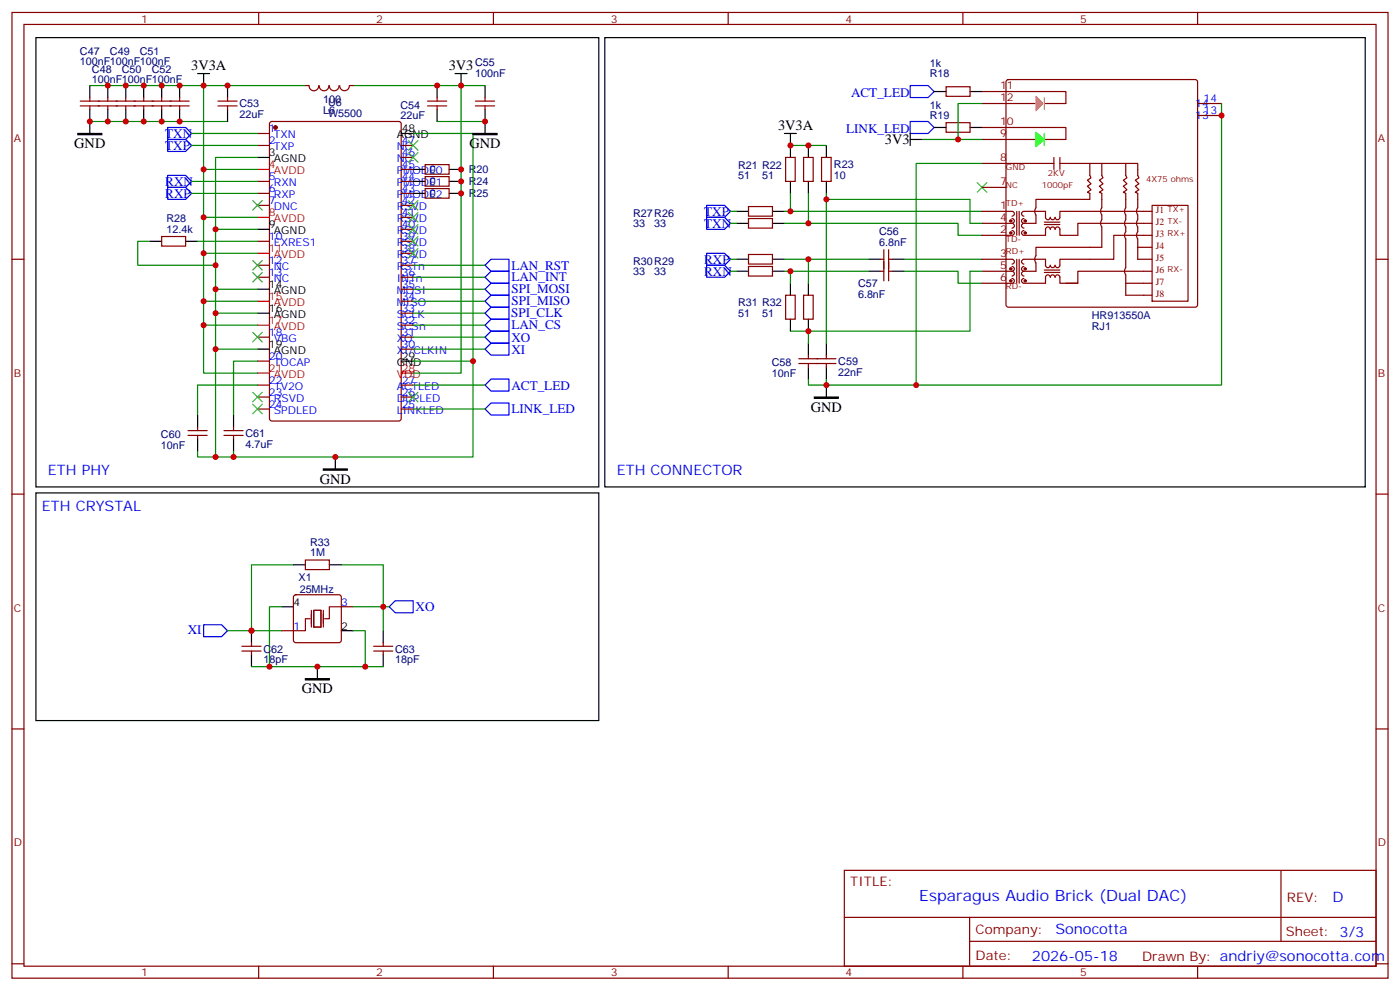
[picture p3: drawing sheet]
<svg xmlns="http://www.w3.org/2000/svg" width="412mm" height="292mm" viewBox="0 0 412 292" stroke-linecap="round" stroke-linejoin="round" font-family="sans-serif">
<g fill="none" stroke="#870000" stroke-width=".35">
<path d="M3.5 3.7h405.4v284.3h-405.4zM7.1 7.2h398.2v277.3h-398.2zM76.2 3.7v3.5M145.3 3.7v3.5M214.5 3.7v3.5M283.6 3.7v3.5M352.8 3.7v3.5M23.6 31.2h32.1M23.6 29.8h32.1M26.5 28.7v1.1M26.5 31.2v1M31.7 28.7v1.1"/>
<path d="M31.7 31.2v1M37 28.7v1.1M37 31.2v1M42.3 28.7v1.1M42.3 31.2v1M47.6 28.7v1.1M47.6 31.2v1M52.9 28.7v1.1M52.9 31.2v1M64.2 31.2h5.6M64.2 29.8h5.6M67 28.7v1.1"/>
<path d="M67 31.2v1M75.8 39.3h3.6M79.6 36l.5-.2h37.4l.6 .4 .1 87.1-.5 .6-37.6 .1-.7-.5v-87zM90 25.2h1M93.9 25.2a1.41 1.41 0 0 1-1.4 1.5 1.41 1.41 0 0 1-1.4-1.5M94.1 25.2a1.41 1.41 0 0 0 1.4 1.5 1.41 1.41 0 0 0 1.4-1.5M97 25.2a1.41 1.41 0 0 0 1.4 1.5 1.41 1.41 0 0 0 1.4-1.5M102.9 25.2a1.41 1.41 0 0 1-1.4 1.5 1.41 1.41 0 0 1-1.4-1.5M103 25.2h1.1M125.9 31.2h5.7M125.9 29.8h5.7M128.8 28.7v1.1"/>
<path d="M128.8 31.2v1M140.1 31.2h5.6M140.1 29.8h5.6M142.9 28.7v1.1M142.9 31.2v1M278.7 36.1h7.1v2.8h-7.1zM278.7 25.5h7.1v2.9h-7.1zM289.3 27h24.7v3.5h-6M289.3 37.5h24.7v3.6h-6M289.3 30.5h15.5M296.6 23.6l.4-.2h55.1l.5 .2 .2 .5v65.6l-.3 .5-.4 .3h-55.1l-.5-.3-.2-.5v-65.6zM352.8 30.5h7"/>
<path d="M352.8 34h7M75.8 42.8h3.6M75.8 53.4h3.6M75.8 56.9h3.6M118.2 42.8h3.5M118.2 53.4h3.5M118.2 56.9h3.5M118.2 49.9h3.5M118.2 46.4h3.5M125.2 55.5h7.1v2.8h-7.1zM125.2 52h7.1v2.8h-7.1zM125.2 48.5h7.1v2.8h-7.1z"/>
<path d="M231.4 46.4h2.8v7h-2.8zM236.7 46.4h2.8v7h-2.8zM242 46.4h2.8v7h-2.8zM289.3 55.2h7M289.3 48.1h21.1M289.3 41.1h15.5M310.4 46.4v3.5M312.2 48.1h22.9v3.5l.4 .8-1.1 .7 1.1 1-1.1 .7 1.1 1.1-1.1 .7 .7 .3v4.3a1.77 1.77 0 0 0 0 2.1v1.4a1.77 1.77 0 0 0 0 2.1v1.4M312.2 46.4v3.5M321 48.1v3.5l.4 .8-1.1 .7 1.1 1-1.1 .7 1.1 1.1-1.1 .7 .7 .3v1.8h-15.8l-.1 2.5a1.77 1.77 0 0 0 .1 2.1v2.5h-3.6M324.6 48.1v3.5l.3 .8-1.1 .7 1.1 1-1.1 .7 1.1 1.1-1.1 .7 .8 .3-.1 4.3a1.77 1.77 0 0 0 .1 2.1l-.1 1.4a1.77 1.77 0 0 0 .1 2.1v6h-19.4l-.1 2.5a1.77 1.77 0 0 0 .1 2.1v2.5h-3.6M331.6 48.1v3.5l.4 .8-1.1 .7 1.1 1-1.1 .7 1.1 1.1-1.1 .7 .7 .3v4.3a1.77 1.77 0 0 0 0 2.1v1.4a1.77 1.77 0 0 0 0 2.1v1.4"/>
<path d="M3.5 76.3h3.6M47.6 69.6h7.1v2.9h-7.1zM75.8 60.5h3.6M75.8 71h3.6M75.8 78.1h3.6M118.2 60.5h3.5M118.2 71h3.5M118.2 78.1h3.5M118.2 74.6h3.5M118.2 67.5h3.5M118.2 64h3.5M220.5 60.8h7v2.8h-7z"/>
<path d="M220.5 64.3h7v2.9h-7zM220.5 74.9h7v2.9h-7zM220.5 78.5h7v2.8h-7zM259.3 76.3h1M259.3 79.9h1M260.3 73.5v9.2M261.8 76.3h1M261.8 73.5v9.2M261.8 79.9h1M289.3 76.3h8.8a.71 .71 0 0 1 .7 .7 .71 .71 0 0 1-.7 .8M289.3 62.2h8.8a.71 .71 0 0 1 .7 .7 .71 .71 0 0 1-.7 .7M289.3 79.9h8.8"/>
<path d="M289.3 65.8h8.8M298.1 79.9a.71 .71 0 0 1 .7 .7 .71 .71 0 0 1-.7 .7M298.1 78.5a.71 .71 0 0 1 .7 .7 .71 .71 0 0 1-.7 .7M298.1 65.8a.71 .71 0 0 1 .7 .7 .71 .71 0 0 1-.7 .7M298.1 67.9a.71 .71 0 0 1 .7 .7 .71 .71 0 0 1-.7 .7h-8.8M298.1 64.3a.71 .71 0 0 1 .7 .8 .71 .71 0 0 1-.7 .7M299.5 62.2v7.1M299.5 76.3v7.1M300.2 62.2v7.1M300.2 76.3v7.1M301.6 79.9a.71 .71 0 0 0-.7 .7 .71 .71 0 0 0 .7 .7M301.6 78.5a.71 .71 0 0 0-.7 .7 .71 .71 0 0 0 .7 .7"/>
<path d="M301.6 65.8a.71 .71 0 0 0-.7 .7 .71 .71 0 0 0 .7 .7M301.6 64.3a.71 .71 0 0 0-.7 .8 .71 .71 0 0 0 .7 .7M307.6 79.5h4.6M307.6 66.1h4.6M307.6 65.4h4.6M331.6 68.2a1.77 1.77 0 0 0 0 2.1v8.5a1.77 1.77 0 0 0 0 2.1v6h7.8M335.1 68.2a1.77 1.77 0 0 0 0 2.1v6h4.3M335.1 72.8h4.3M339.4 69.3h-11.3v7h-15.9v1.8a.71 .71 0 0 1-.7 .7 .71 .71 0 0 1-.7-.7 .71 .71 0 0 1-.7 .7 .71 .71 0 0 1-.7-.7 .71 .71 0 0 1-.7 .7 .71 .71 0 0 1-.7-.7v-1.8h-6.4a.71 .71 0 0 0-.7 .7 .71 .71 0 0 0 .7 .8M339.4 79.9h-21.9v3.5h-3.5M339.4 65.8h-21.9v3.5h-5.3v-1.8a.71 .71 0 0 0-.7-.7 .71 .71 0 0 0-.7 .7 .71 .71 0 0 0-.7-.7 .71 .71 0 0 0-.7 .7 .71 .71 0 0 0-.7-.7 .71 .71 0 0 0-.7 .7v1.8h-6.4a.71 .71 0 0 1-.7-.7 .71 .71 0 0 1 .7-.7M339.4 62.2h-27.2v1.8a.71 .71 0 0 1-.7 .7 .71 .71 0 0 1-.7-.7 .71 .71 0 0 1-.7 .7 .71 .71 0 0 1-.7-.7 .71 .71 0 0 1-.7 .7 .71 .71 0 0 1-.7-.7v-1.8h-6.4a.71 .71 0 0 0-.7 .7 .71 .71 0 0 0 .7 .7"/>
<path d="M339.4 60.5h10.6v28.2h-10.6zM405.3 76.3h3.6M75.8 81.6h3.6M75.8 99.3h3.6M118.2 81.6h3.5M118.2 99.3h3.5M118.2 95.7h3.5M118.2 92.2h3.5M118.2 88.7h3.5M118.2 85.2h3.5M231.4 86.9h2.8v7.1h-2.8zM236.7 86.9h2.8v7.1h-2.8z"/>
<path d="M298.1 82a.71 .71 0 0 1 .7 .7 .71 .71 0 0 1-.7 .7h-8.8M301.6 82a.71 .71 0 0 0-.7 .7 .71 .71 0 0 0 .7 .7h6.4v-1.8a.71 .71 0 0 1 .7-.7 .71 .71 0 0 1 .7 .7 .71 .71 0 0 1 .7-.7 .71 .71 0 0 1 .7 .7 .71 .71 0 0 1 .7-.7 .71 .71 0 0 1 .7 .7v1.8h5.3M307.6 80.2h4.6M331.6 83.4h7.8M75.8 106.3h3.6M75.8 113.4h3.6M75.8 116.9h3.6M118.2 113.4h3.5M118.2 116.9h3.5M118.2 102.8h3.5M235.3 107h10.9M235.3 105.6h10.9"/>
<path d="M238.1 104.6v1M238.1 107v1.1M243.4 104.6v1M243.4 107v1.1M55.4 128.2h5.6M55.4 126.8h5.6M58.2 125.7v1.1M58.2 128.2v1.1M66 128.2h5.6M66 126.8h5.6M68.8 125.7v1.1M68.8 128.2v1.1"/>
<path d="M75.8 120.4h3.6M118.2 120.4h3.5M3.5 145.5h3.6M405.3 145.5h3.6M86.7 175.3l.4-.2h12.7l.5 .2 .2 .5v12.7l-.2 .5-.5 .2h-12.7l-.5-.2-.2-.5v-12.7zM90 164.9h7v2.8h-7zM100.5 178.6h3.6M71.3 191.7h5.6M71.3 190.3h5.6M74.1 189.2v1.1M74.1 191.7v1.1M82.9 185.7h3.5"/>
<path d="M110.1 191.7h5.6M110.1 190.3h5.6M112.9 189.2v1.1M112.9 191.7v1.1M3.5 214.6h3.6M405.3 214.6h3.6M248.7 256.3h156.6v28.2h-156.6zM377.3 256.3v20.9M248.7 270.1h156.5M285.6 277.2h119.6M285.6 270.1v14.1M3.5 283.8h3.6"/>
<path d="M76.2 284.5v3.5M145.3 284.5v3.5M214.5 284.5v3.5M283.6 284.5v3.5M352.8 284.5v3.5M405.3 283.8h3.6"/>
</g>
<circle cx="81.1" cy="37.5" r=".53" fill="#870000" stroke="#870000" stroke-width=".35"/>
<g fill="none" stroke="#000" stroke-width=".35">
<path d="M10.6 11.1h165.8v132.3h-165.8zM178.2 11.1h224v132.3h-224zM26.5 25.2v3.5M26.5 32.2v7.1M31.7 25.2v3.5M31.7 32.2v3.6M37 25.2v3.5M37 32.2v3.6M42.3 25.2v3.5M42.3 32.2v3.6M47.6 25.2v3.5M47.6 32.2v3.6"/>
<path d="M52.9 25.2v3.5M52.9 32.2v3.6M58.2 21.7h3.5M60 21.7v3.5M67 25.2v3.5M67 32.2v3.6M118.2 39.3h3.5M128.8 25.2v3.5M128.8 32.2v3.6M134.1 21.7h3.5M135.8 21.7v3.5M142.9 25.2v3.5"/>
<path d="M142.9 32.2v7.1M231.1 39.3h3.5M232.8 39.3v7.1M268.1 39.3v3.5M275.2 37.5h3.5M275.2 27h3.5M285.8 37.5h3.5M285.8 27h3.5M75.8 46.4h3.6M121.7 56.9h3.5M121.7 53.4h3.5M121.7 49.9h3.5"/>
<path d="M132.3 56.9h3.5M132.3 53.4h3.5M132.3 49.9h3.5M232.8 53.4v3.5M238.1 42.8v3.6M238.1 53.4v3.5M243.4 42.8v3.6M243.4 53.4v3.5M268.1 41.1h3.5M44.1 71h3.5M54.7 71h3.5M75.8 67.5h3.6"/>
<path d="M217 62.2h3.5M217 65.8h3.5M217 76.3h3.5M217 79.9h3.5M227.5 62.2h3.6M227.5 65.8h3.6M227.5 76.3h3.6M227.5 79.9h3.6M255.8 76.3h3.5M255.8 79.9h3.5M262.8 76.3h3.5M262.8 79.9h3.5"/>
<path d="M75.8 85.2h3.6M75.8 92.2h3.6M232.8 83.4v3.5M232.8 94v3.5M238.1 83.4v3.5M238.1 94v3.5M75.8 102.8h3.6M118.2 106.3h3.5M238.1 101v3.6M238.1 108.1v3.5M243.4 101v3.6M243.4 108.1v3.5"/>
<path d="M243.4 113.4v3.5M58.2 122.2v3.5M58.2 129.3v3.5M68.8 122.2v3.5M68.8 129.3v3.5M98.8 134.5v3.6M10.6 145.1h165.8v67.1h-165.8zM82.9 178.6h3.5M86.4 166.3h3.6M97 166.3h3.5M74.1 185.7v3.5M74.1 192.8v3.5"/>
<path d="M93.5 196.3v3.5M100.5 185.7h3.6M112.9 185.7v3.5M112.9 192.8v3.5"/>
</g>
<path d="M75.8 49.9h3.6M75.8 64h3.6M75.8 74.6h3.6M75.8 88.7h3.6M75.8 95.7h3.6M75.8 109.9h3.6M118.2 109.9h3.5" fill="none" stroke="#f00" stroke-width=".35"/>
<g fill="none" stroke="#00f" stroke-width=".35">
<path d="M49.4 37.5h5.3l1.7 1.8-1.7 1.8h-5.3zM268.1 35.8h5.3l1.8 1.7-1.8 1.8h-5.3zM268.1 25.2h5.3l1.8 1.8-1.8 1.7h-5.3zM49.4 41.1h5.3l1.7 1.7-1.7 1.8h-5.3zM49.4 51.6h5.3l1.7 1.8-1.7 1.8h-5.3zM49.4 55.2h5.3l1.7 1.7-1.7 1.8h-5.3zM142.9 78.1l1.7-1.8h5.3v3.6h-5.3zM208.1 60.5h5.3l1.8 1.7-1.8 1.8h-5.3zM208.1 64h5.3l1.8 1.8-1.8 1.7h-5.3zM208.1 78.1h5.3l1.8 1.8-1.8 1.7h-5.3zM208.1 74.6h5.3l1.8 1.7-1.8 1.8h-5.3zM142.9 92.2l1.7-1.7h5.3v3.5h-5.3z"/>
<path d="M142.9 95.7l1.7-1.7h5.3v3.5h-5.3zM142.9 81.6l1.7-1.7h5.3v3.5h-5.3zM142.9 88.7l1.7-1.8h5.3v3.6h-5.3zM142.9 99.3l1.7-1.8h5.3v3.5h-5.3zM144.6 83.4h5.3v3.5h-5.3l-1.7-1.7zM142.9 113.4l1.7-1.8h5.3v3.5h-5.3zM142.9 102.8l1.7-1.8h5.3v3.6h-5.3zM142.9 120.4l1.7-1.7h5.3v3.5h-5.3zM114.7 178.6l1.7-1.7h5.3v3.5h-5.3zM60 183.9h5.3l1.7 1.8-1.7 1.8h-5.3z"/>
</g>
<g fill="none" stroke="#008700" stroke-width=".35">
<path d="M26.5 35.8h40.5M26.5 25.2h33.5M56.4 39.3h19.4M90 25.2h-30v24.7h15.8M104.1 25.2h31.7v84.7h-14.1M121.7 39.3h17.6v67M128.8 35.8h14.1M135.8 25.2h7.1M289.3 30.5h-7.1v10.6M359.8 30.5v82.9h-89.9M56.4 42.8h19.4M56.4 53.4h19.4"/>
<path d="M56.4 56.9h19.4M60 49.9v14.1h15.8M75.8 46.4h-12.3v88.1h75.8v-28.2h-17.6M232.8 42.8h10.6M232.8 56.9v5.3M238.1 56.9v8.9M243.4 56.9v1.8h42.4v7.1h3.5M243.4 58.7v42.3M271.6 41.1h17.7M289.3 48.1h-19.4v65.3h-26.5M44.1 71h-3.5v7.1h22.9M58.2 71h17.6"/>
<path d="M60 64v10.6h15.8M60 74.6v14.1h15.8M63.5 67.5h12.3M121.7 78.1h21.2M215.2 62.2h1.8M215.2 65.8h1.8M215.2 76.3h1.8M215.2 79.9h1.8M231.1 62.2h58.2M231.1 65.8h51.1v3.5h7.1M231.1 76.3h24.7M231.1 79.9h24.7"/>
<path d="M232.8 79.9v3.5M238.1 76.3v7.1M266.3 76.3h23M266.3 79.9h15.9v3.5h7.1M289.3 79.9h-3.5v17.6h-53M60 88.7v7h15.8M60 95.7v14.2h15.8M63.5 85.2h12.3M63.5 92.2h12.3M121.7 85.2h21.2M121.7 92.2h21.2M121.7 95.7h21.2"/>
<path d="M121.7 88.7h21.2M121.7 81.6h21.2M121.7 99.3h21.2M238.1 97.5v3.5M63.5 102.8h12.3M75.8 106.3h-7v15.9M75.8 113.4h-17.6v8.8M121.7 102.8h21.2M121.7 113.4h21.2M238.1 111.6v1.8h5.3v-1.8M58.2 132.8v1.7h5.3M68.8 132.8v1.7"/>
<path d="M121.7 120.4h21.2M82.9 178.6h-3.5v17.7h28.2v-10.6h-3.5M86.4 166.3h-12.3v19.4M100.5 166.3h12.4v19.4M104.1 178.6h10.6M67 185.7h15.9M74.1 196.3h5.3M107.6 196.3h5.3"/>
</g>
<path d="M22.9 39.3h7.1v.4h-7.1zM139.3 39.3h7.1v.4h-7.1zM239.9 116.9h7v.4h-7zM95.2 138.1h7.1v.3h-7.1zM90 199.8h7v.4h-7z" fill="#000" stroke="#000" stroke-width=".35"/>
<g fill="none" stroke="#3c3" stroke-width=".35">
<path d="M74.4 59.1l2.9 2.8M77.3 59.1l-2.9 2.8M120.3 59.1l2.8 2.8M120.3 44.9l2.8 2.9M120.3 41.4l2.8 2.8M123.1 59.1l-2.8 2.8M123.1 44.9l-2.8 2.9M123.1 41.4l-2.8 2.8M287.9 53.8l2.8 2.8M290.7 53.8l-2.8 2.8M74.4 76.7l2.9 2.8M77.3 76.7l-2.9 2.8"/>
<path d="M120.3 73.2l2.8 2.8M120.3 69.6l2.8 2.9M120.3 66.1l2.8 2.8M120.3 62.6l2.8 2.8M123.1 69.6l-2.8 2.9M123.1 73.2l-2.8 2.8M123.1 66.1l-2.8 2.8M123.1 62.6l-2.8 2.8M74.4 80.2l2.9 2.8M74.4 97.9l2.9 2.8M77.3 80.2l-2.9 2.8M77.3 97.9l-2.9 2.8"/>
<path d="M74.4 115.5l2.9 2.8M74.4 119l2.9 2.8M77.3 115.5l-2.9 2.8M77.3 119l-2.9 2.8M120.3 115.5l2.8 2.8M123.1 115.5l-2.8 2.8"/>
</g>
<path d="M91.7 179.7v4.9M92.4 179.7h2.1v4.9h-2.1zM95.2 179.7v4.9M100.5 178.6h-3.5v3.6h-1.4M91.4 182.2h-1.4v3.5h-3.6" fill="none" stroke="#870012" stroke-width=".35"/>
<g fill="#870000" stroke="#870000" stroke-width=".29">
<circle cx="297.7" cy="82.7" r=".35"/>
<circle cx="297.7" cy="79.2" r=".35"/>
<circle cx="302" cy="82.7" r=".35"/>
<circle cx="302" cy="79.2" r=".35"/>
<circle cx="297.7" cy="68.6" r=".35"/>
<circle cx="297.7" cy="65.1" r=".35"/>
<circle cx="302" cy="68.6" r=".35"/>
<circle cx="302" cy="65.1" r=".35"/>
</g>
<path d="M305.2 38.9l2.4 2.2-2.4 2.1z" fill="#0f0" stroke="#0f0" stroke-width=".35"/>
<path d="M305.2 28.4l2.1 2.1-2.1 2.1z" fill="#ffed00" stroke="#ffed00" stroke-width=".35"/>
<path d="M307.6 39.3v3.5" fill="none" stroke="#0f0" stroke-width=".35"/>
<path d="M307.6 28.7v3.5" fill="none" stroke="#ffed00" stroke-width=".35"/>
<g fill="#c00">
<circle cx="60" cy="49.9" r=".88"/>
<circle cx="63.5" cy="67.5" r=".88"/>
<circle cx="63.5" cy="78.1" r=".88"/>
<circle cx="60" cy="64" r=".88"/>
<circle cx="60" cy="74.6" r=".88"/>
<circle cx="60" cy="88.7" r=".88"/>
<circle cx="60" cy="95.7" r=".88"/>
<circle cx="63.5" cy="85.2" r=".88"/>
<circle cx="63.5" cy="92.2" r=".88"/>
<circle cx="63.5" cy="102.8" r=".88"/>
<circle cx="98.8" cy="134.5" r=".88"/>
<circle cx="135.8" cy="56.9" r=".88"/>
<circle cx="135.8" cy="53.4" r=".88"/>
<circle cx="135.8" cy="49.9" r=".88"/>
<circle cx="139.3" cy="106.3" r=".88"/>
<circle cx="93.5" cy="196.3" r=".88"/>
<circle cx="74.1" cy="185.7" r=".88"/>
<circle cx="79.4" cy="196.3" r=".88"/>
<circle cx="107.6" cy="196.3" r=".88"/>
<circle cx="60" cy="25.2" r=".88"/>
<circle cx="135.8" cy="25.2" r=".88"/>
<circle cx="52.9" cy="25.2" r=".88"/>
<circle cx="47.6" cy="25.2" r=".88"/>
<circle cx="42.3" cy="25.2" r=".88"/>
<circle cx="37" cy="25.2" r=".88"/>
<circle cx="31.8" cy="25.2" r=".88"/>
<circle cx="26.5" cy="35.8" r=".88"/>
<circle cx="47.6" cy="35.8" r=".88"/>
<circle cx="42.3" cy="35.8" r=".88"/>
<circle cx="37" cy="35.8" r=".88"/>
<circle cx="31.8" cy="35.8" r=".88"/>
<circle cx="67" cy="25.2" r=".88"/>
<circle cx="52.9" cy="35.8" r=".88"/>
<circle cx="128.8" cy="25.2" r=".88"/>
<circle cx="142.9" cy="35.8" r=".88"/>
<circle cx="232.8" cy="62.2" r=".88"/>
<circle cx="238.1" cy="65.8" r=".88"/>
<circle cx="232.8" cy="42.8" r=".88"/>
<circle cx="238.1" cy="42.8" r=".88"/>
<circle cx="232.8" cy="79.9" r=".88"/>
<circle cx="238.1" cy="76.3" r=".88"/>
<circle cx="238.1" cy="97.5" r=".88"/>
<circle cx="68.8" cy="134.5" r=".88"/>
<circle cx="63.5" cy="134.5" r=".88"/>
<circle cx="112.9" cy="178.6" r=".88"/>
<circle cx="282.2" cy="41.1" r=".88"/>
<circle cx="243.4" cy="58.7" r=".88"/>
<circle cx="243.4" cy="113.4" r=".88"/>
<circle cx="269.9" cy="113.4" r=".88"/>
<circle cx="359.8" cy="34" r=".88"/>
</g>
<text font-size="4.6" fill="#00f" x="270.8" y="265.3">Esparagus Audio Brick (Dual DAC)</text>
<g font-size="4.2">
<text x="56.3" y="20.5">3V3A</text>
<text x="132.2" y="20.5">3V3</text>
<text x="229.2" y="38.1">3V3A</text>
<text x="21.9" y="43.6">GND</text>
<text x="138.3" y="43.6">GND</text>
<text x="260.6" y="42.5">3V3</text>
<text x="238.8" y="121.2">GND</text>
<text x="94.2" y="142.4">GND</text>
<text x="88.9" y="204.1">GND</text>
</g>
<g font-size="4.2" fill="#00f">
<text x="14.1" y="139.8">ETH PHY</text>
<text x="181.7" y="139.8">ETH CONNECTOR</text>
<text x="12.3" y="150.4">ETH CRYSTAL</text>
<text x="392.5" y="265.5">D</text>
<text x="310.9" y="275.1">Sonocotta</text>
<text x="304" y="282.9">2026-05-18</text>
</g>
<g font-size="3.9" fill="#00f">
<text x="250.7" y="28.6">ACT_LED</text>
<text x="48.7" y="40.6">TXN</text>
<text x="249.2" y="39.2">LINK_LED</text>
<text x="48.7" y="44.1">TXP</text>
<text x="48.7" y="54.7">RXN</text>
<text x="48.7" y="58.2">RXP</text>
<text x="207.4" y="63.5">TXP</text>
<text x="207.4" y="67">TXN</text>
<text x="207.4" y="77.6">RXP</text>
<text x="150.6" y="82.8">LAN_INT</text>
<text x="150.6" y="79.4">LAN_RST</text>
<text x="207.4" y="81.1">RXN</text>
<text x="150.6" y="86.4">SPI_MOSI</text>
<text x="150.6" y="89.9">SPI_MISO</text>
<text x="150.5" y="93.4">SPI_CLK</text>
<text x="150.6" y="97">LAN_CS</text>
<text x="150.6" y="100.6">XO</text>
<text x="150.6" y="104.2">XI</text>
<text x="150.6" y="114.7">ACT_LED</text>
<text x="150.6" y="121.7">LINK_LED</text>
<text x="122.4" y="180">XO</text>
<text x="55.3" y="186.8">XI</text>
</g>
<g font-size="3.9" fill="#800">
<text x="250.5" y="260.8">TITLE:</text>
<text x="379.1" y="265.5">REV:</text>
<text x="287.4" y="275">Company:</text>
<text x="378.7" y="275.7">Sheet: 3/3</text>
<text x="287.4" y="282.7">Date:</text>
<text x="336.4" y="282.8">Drawn By: andriy@sonocotta.com</text>
</g>
<g font-size="3.2" fill="#800">
<text x="41.6" y="6.7">1</text>
<text x="110.8" y="6.7">2</text>
<text x="179.9" y="6.7">3</text>
<text x="249.1" y="6.7">4</text>
<text x="318.2" y="6.7">5</text>
<text x="294.6" y="29.8">12</text>
<text x="294.6" y="26.2">11</text>
<text x="4.1" y="41.8">A</text>
<text x="294.6" y="40.4">9</text>
<text x="294.6" y="36.8">10</text>
<text x="405.9" y="41.8">A</text>
<text x="294.6" y="47.4">8</text>
<text x="294.6" y="54.5">7</text>
<text x="294.6" y="65.1">4</text>
<text x="294.6" y="61.5">1</text>
<text x="294.6" y="68.6">2</text>
<text x="294.6" y="75.6">3</text>
<text x="294.6" y="82.7">6</text>
<text x="294.6" y="79.2">5</text>
<text x="4.1" y="110.9">B</text>
<text x="405.9" y="110.9">B</text>
<text x="4.1" y="180.1">C</text>
<text x="405.9" y="180.1">C</text>
<text x="4.1" y="249.2">D</text>
<text x="405.9" y="249.2">D</text>
<text x="41.6" y="287.5">1</text>
<text x="110.8" y="287.5">2</text>
<text x="179.9" y="287.5">3</text>
<text x="249.1" y="287.5">4</text>
<text x="318.2" y="287.5">5</text>
</g>
<g font-size="3.2" fill="#000080">
<text x="23.6" y="16.1">C47</text>
<text x="32.4" y="16.1">C49</text>
<text x="41.2" y="16.1">C51</text>
<text x="23.6" y="19.3">100nF100nF100nF</text>
<text x="27.1" y="21.3">C48</text>
<text x="35.9" y="21.3">C50</text>
<text x="44.7" y="21.3">C52</text>
<text x="140" y="22.8">100nF</text>
<text x="140" y="19.5">C55</text>
<text x="273.9" y="19.7">1k</text>
<text x="273.9" y="22.8">R18</text>
<text x="27.1" y="24.6">100nF100nF100nF</text>
<text x="70.6" y="34.8">22uF</text>
<text x="70.6" y="31.6">C53</text>
<text x="95.2" y="30.3">100</text>
<text x="95.2" y="33.4">L6</text>
<text x="96.6" y="34.4">W5500</text>
<text x="96.6" y="31.2">U6</text>
<text x="118" y="35.2">22uF</text>
<text x="118" y="32">C54</text>
<text x="273.9" y="32">1k</text>
<text x="273.9" y="35.1">R19</text>
<text x="126.7" y="50.9">0</text>
<text x="138.1" y="51">R20</text>
<text x="217.4" y="52.8">51</text>
<text x="217.4" y="49.6">R21 R22</text>
<text x="224.5" y="52.8">51</text>
<text x="245.6" y="52.8">10</text>
<text x="245.6" y="49.6">R23</text>
<text x="126.6" y="58.1">0</text>
<text x="126.7" y="54.5">0</text>
<text x="138.1" y="58.1">R25</text>
<text x="138.1" y="54.5">R24</text>
<text x="49.1" y="65.4">R28</text>
<text x="186.5" y="63.8">R27R26</text>
<text x="49.1" y="68.6">12.4k</text>
<text x="186.5" y="67">33</text>
<text x="192.7" y="66.9">33</text>
<text x="259" y="69.3">C56</text>
<text x="186.5" y="78">R30R29</text>
<text x="259" y="72.5">6.8nF</text>
<text x="186.5" y="81.1">33</text>
<text x="192.7" y="81">33</text>
<text x="252.7" y="87.7">6.8nF</text>
<text x="252.7" y="84.6">C57</text>
<text x="217.4" y="93.4">51</text>
<text x="217.4" y="90.2">R31 R32</text>
<text x="224.5" y="93.4">51</text>
<text x="321.6" y="94">HR913550A</text>
<text x="321.6" y="97.2">RJ1</text>
<text x="227.3" y="107.9">C58</text>
<text x="246.9" y="107.5">C59</text>
<text x="227.3" y="111">10nF</text>
<text x="246.9" y="110.6">22nF</text>
<text x="47.4" y="128.9">C60</text>
<text x="72.3" y="131.8">4.7uF</text>
<text x="72.3" y="128.6">C61</text>
<text x="47.4" y="132.1">10nF</text>
<text x="91.3" y="160.7">R33</text>
<text x="91.3" y="163.8">1M</text>
<text x="87.9" y="171">X1</text>
<text x="88.3" y="174.5">25MHz</text>
<text x="77.6" y="195.3">18pF</text>
<text x="77.6" y="192.2">C62</text>
<text x="116.4" y="195.3">18pF</text>
<text x="116.4" y="192.2">C63</text>
</g>
<g font-size="3.2" fill="#00f">
<text x="352.1" y="35.1">13</text>
<text x="352.1" y="31.5">14</text>
<text x="354.5" y="33.7">13</text>
<text x="354.5" y="30.1">14</text>
<text x="79.2" y="38.9">1</text>
<text x="80.7" y="40.7">TXN</text>
<text x="79.2" y="42.5">2</text>
<text x="80.7" y="44.2">TXP</text>
<text x="116.9" y="47.8">NC</text>
<text x="116.9" y="44.2">NC</text>
<text x="118.4" y="46">46</text>
<text x="118.4" y="42.5">47</text>
<text x="79.2" y="53.1">5</text>
<text x="116.9" y="51.3">PMODE0</text>
<text x="118.4" y="53.1">44</text>
<text x="118.4" y="49.5">45</text>
<text x="79.2" y="56.6">6</text>
<text x="80.7" y="54.8">RXN</text>
<text x="80.7" y="58.3">RXP</text>
<text x="116.9" y="58.3">PMODE2</text>
<text x="116.9" y="54.8">PMODE1</text>
<text x="118.4" y="56.6">43</text>
<text x="79.2" y="60.1">7</text>
<text x="80.7" y="61.9">DNC</text>
<text x="116.9" y="65.4">RSVD</text>
<text x="116.9" y="61.9">RSVD</text>
<text x="118.4" y="63.6">41</text>
<text x="118.4" y="60.1">42</text>
<text x="79.2" y="70.7">10</text>
<text x="116.9" y="68.9">RSVD</text>
<text x="118.4" y="70.7">39</text>
<text x="118.4" y="67.2">40</text>
<text x="79.2" y="77.8">12</text>
<text x="80.7" y="72.5">EXRES1</text>
<text x="116.9" y="76">RSVD</text>
<text x="116.9" y="72.5">RSVD</text>
<text x="118.4" y="77.8">37</text>
<text x="118.4" y="74.2">38</text>
<text x="79.2" y="81.3">13</text>
<text x="80.7" y="79.5">NC</text>
<text x="80.7" y="83">NC</text>
<text x="116.9" y="83">INTn</text>
<text x="116.9" y="79.5">RSTn</text>
<text x="118.4" y="81.3">36</text>
<text x="116.9" y="86.6">MOSI</text>
<text x="118.4" y="88.3">34</text>
<text x="118.4" y="84.8">35</text>
<text x="116.9" y="93.6">SCLK</text>
<text x="116.9" y="90.1">MISO</text>
<text x="118.4" y="95.4">32</text>
<text x="118.4" y="91.9">33</text>
<text x="79.2" y="98.9">18</text>
<text x="80.7" y="100.7">VBG</text>
<text x="116.9" y="100.7">XO</text>
<text x="116.9" y="97.2">SCSn</text>
<text x="118.4" y="98.9">31</text>
<text x="79.2" y="106">20</text>
<text x="80.7" y="107.7">TOCAP</text>
<text x="116.9" y="104.2">XI/CLKIN</text>
<text x="118.4" y="102.4">30</text>
<text x="79.2" y="113">22</text>
<text x="118.4" y="113">27</text>
<text x="79.2" y="116.6">23</text>
<text x="80.7" y="114.8">1V2O</text>
<text x="80.7" y="118.3">RSVD</text>
<text x="116.9" y="118.3">DUPLED</text>
<text x="116.9" y="114.8">ACTLED</text>
<text x="118.4" y="116.6">26</text>
<text x="79.2" y="120.1">24</text>
<text x="80.7" y="121.8">SPDLED</text>
<text x="116.9" y="121.8">LINKLED</text>
<text x="118.4" y="120.1">25</text>
<text x="100.5" y="178.3">3</text>
<text x="86.4" y="185.3">1</text>
</g>
<g font-size="3.2">
<text x="116.9" y="40.7">AGND</text>
<text x="118.4" y="38.9">48</text>
<text x="79.2" y="46">3</text>
<text x="80.7" y="47.8">AGND</text>
<text x="79.2" y="67.2">9</text>
<text x="80.7" y="68.9">AGND</text>
<text x="79.2" y="84.8">14</text>
<text x="80.7" y="86.6">AGND</text>
<text x="79.2" y="91.9">16</text>
<text x="80.7" y="93.6">AGND</text>
<text x="79.2" y="102.4">19</text>
<text x="80.7" y="104.2">AGND</text>
<text x="116.9" y="107.7">GND</text>
<text x="118.4" y="106">29</text>
<text x="86.4" y="178.3">4</text>
<text x="100.5" y="185.3">2</text>
</g>
<g font-size="3.2" fill="#f00">
<text x="79.2" y="49.5">4</text>
<text x="80.7" y="51.3">AVDD</text>
<text x="79.2" y="63.6">8</text>
<text x="80.7" y="65.4">AVDD</text>
<text x="79.2" y="74.2">11</text>
<text x="80.7" y="76">AVDD</text>
<text x="79.2" y="88.3">15</text>
<text x="79.2" y="95.4">17</text>
<text x="80.7" y="90.1">AVDD</text>
<text x="80.7" y="97.2">AVDD</text>
<text x="79.2" y="109.5">21</text>
<text x="80.7" y="111.3">AVDD</text>
<text x="116.9" y="111.3">VDD</text>
<text x="118.4" y="109.5">28</text>
</g>
<g font-size="2.8" fill="#800">
<text x="340.4" y="62.7">J1</text>
<text x="340.4" y="69.7">J3</text>
<text x="340.4" y="66.2">J2</text>
<text x="340.4" y="76.8">J5</text>
<text x="340.4" y="73.2">J4</text>
<text x="340.4" y="83.8">J7</text>
<text x="340.4" y="80.3">J6</text>
<text x="340.4" y="87.3">J8</text>
</g>
<g font-size="2.5" fill="#800">
<text x="296.3" y="50.1">GND</text>
<text x="308.7" y="51.8">2KV</text>
<text x="337.6" y="53.6">4X75 ohms</text>
<text x="296.3" y="55.4">NC</text>
<text x="306.9" y="55.4">1000pF</text>
<text x="296.3" y="60.6">TD+</text>
<text x="344" y="62.4">TX+</text>
<text x="344" y="65.9">TX-</text>
<text x="296.3" y="71.2">TD-</text>
<text x="344" y="69.5">RX+</text>
<text x="296.3" y="74.8">RD+</text>
<text x="344" y="80">RX-</text>
<text x="296.3" y="85.2">RD-</text>
</g>
</svg>
